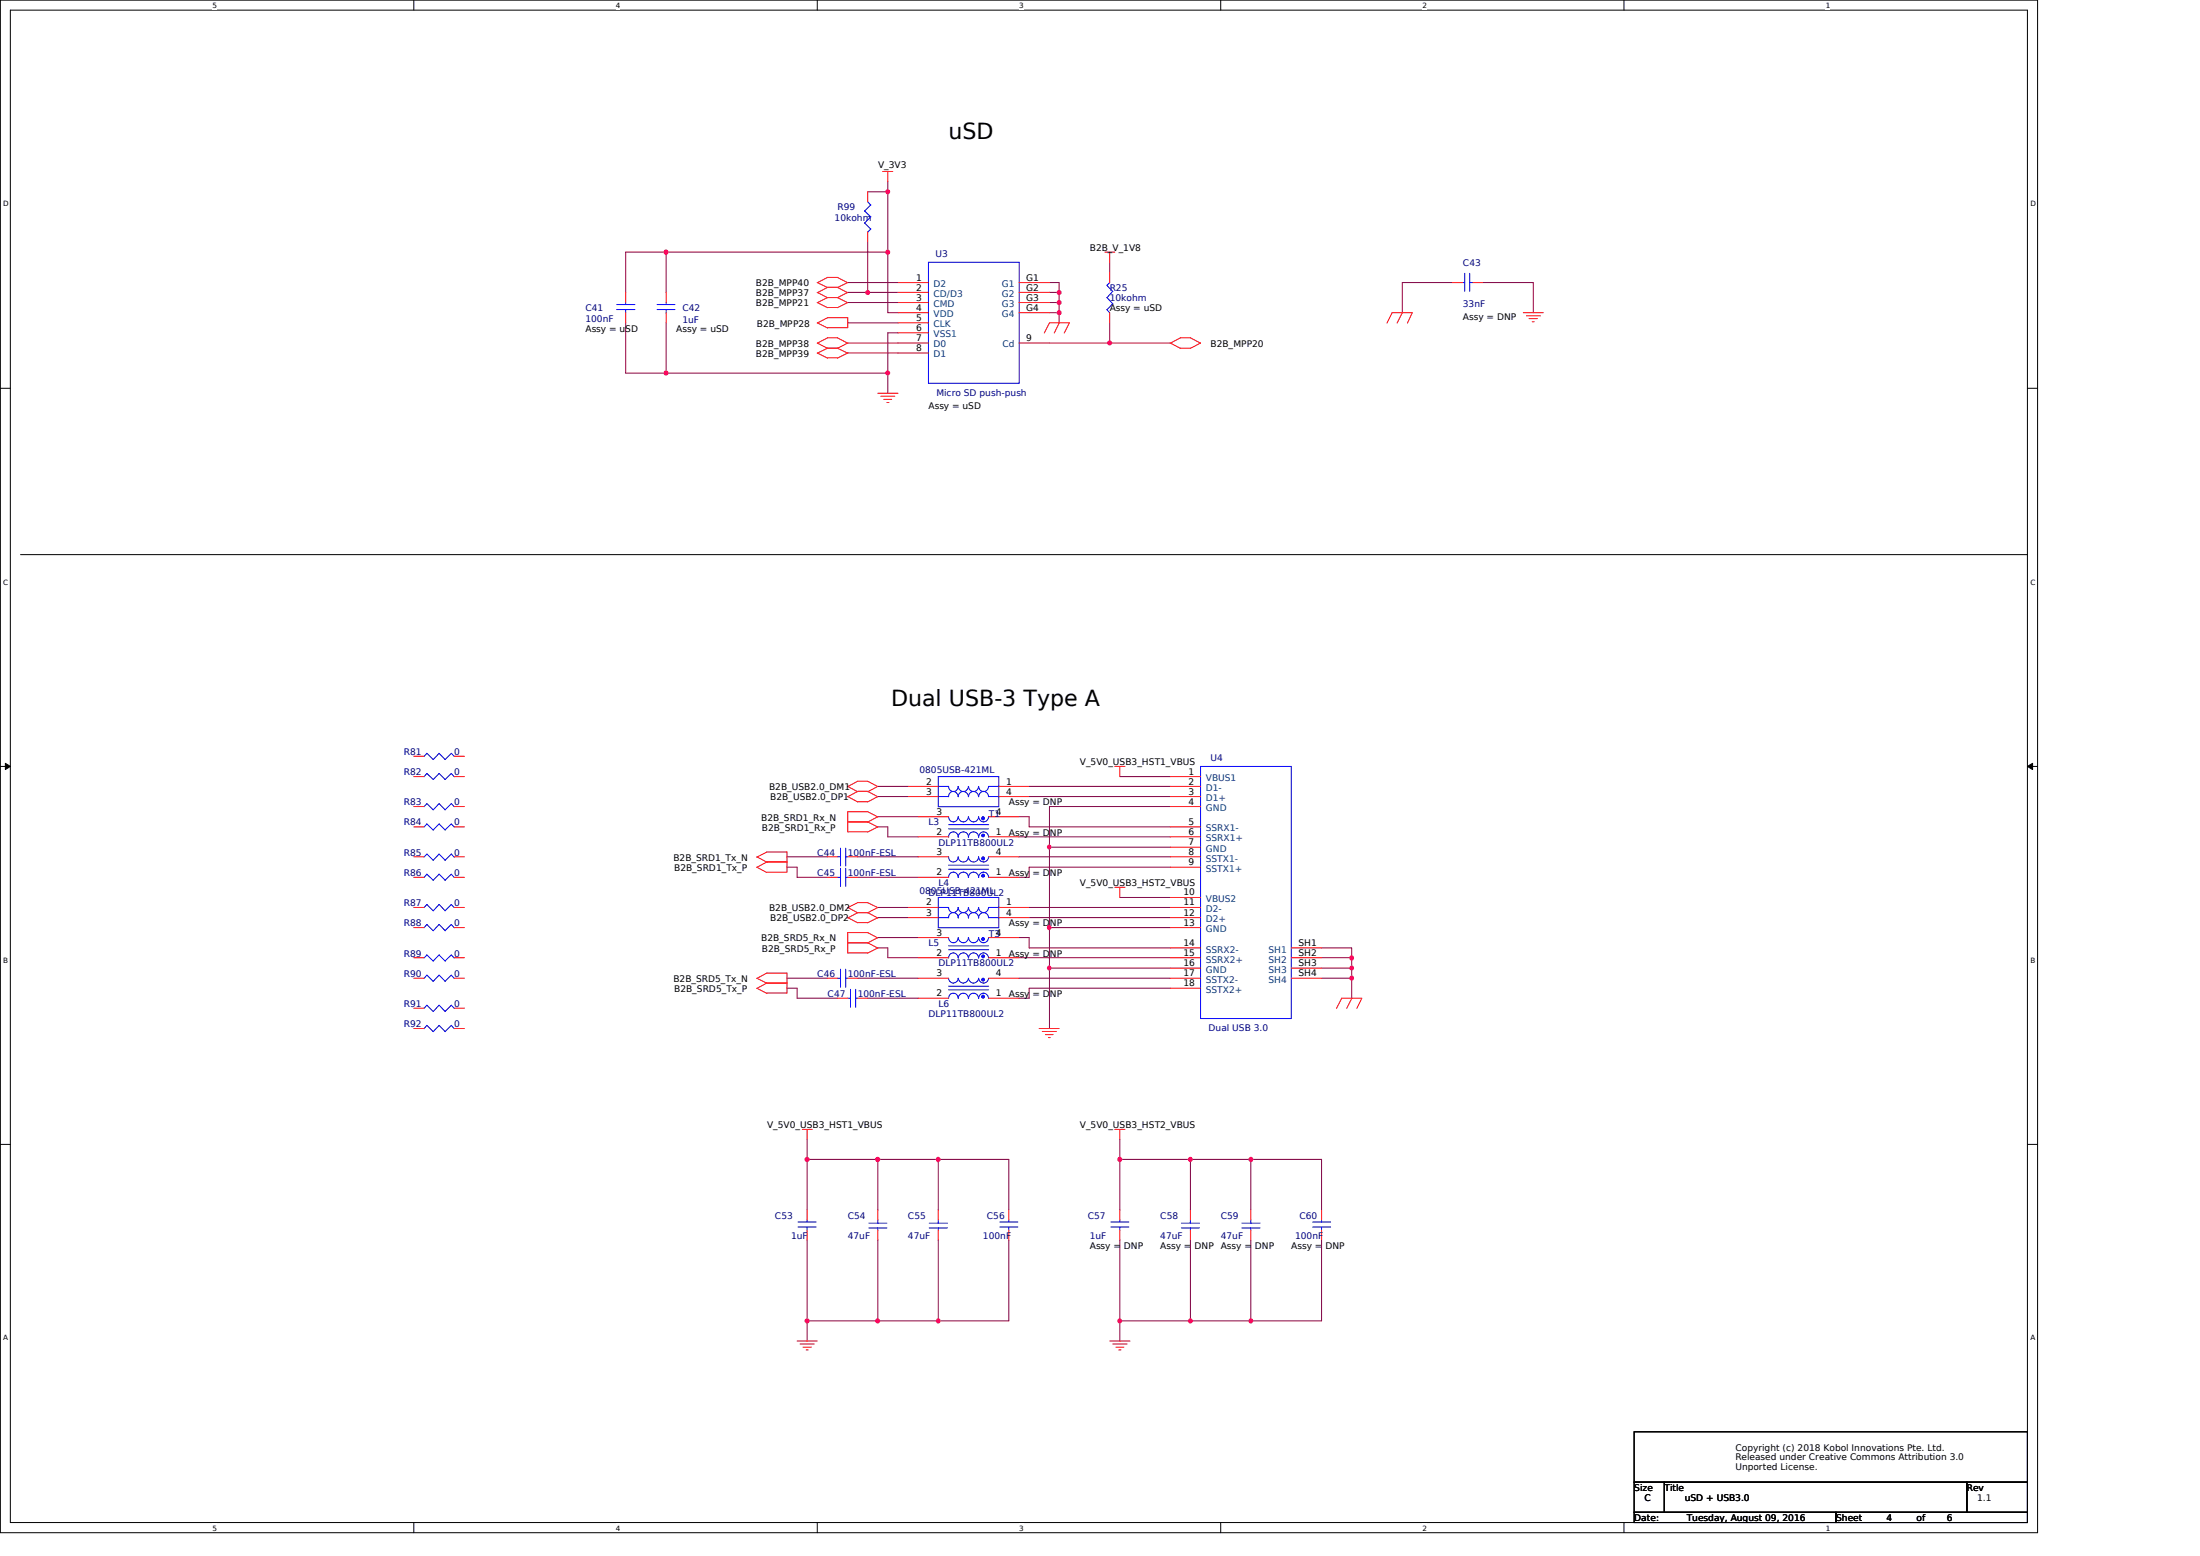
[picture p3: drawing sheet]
<svg xmlns="http://www.w3.org/2000/svg" width="420mm" height="297mm" viewBox="0 0 420 297" stroke-linecap="round" stroke-linejoin="round" font-family="sans-serif">
<path d="M.1 0h389v292.6h-389zM2 1.9h385.2v288.7h-385.2z" fill="none" stroke="#000" stroke-width=".19"/>
<g fill="#fff">
<path d="M40.5 .2h.8v1.6h-.8z" fill-rule="evenodd"/>
<path d="M40.5 290.8h.8v1.6h-.8z" fill-rule="evenodd"/>
</g>
<path d="M79 0v1.9M79 290.6v2" fill="none" stroke="#000" stroke-width=".19"/>
<g fill="#fff">
<path d="M117.6 .2h.8v1.6h-.8z" fill-rule="evenodd"/>
<path d="M117.6 290.8h.8v1.6h-.8z" fill-rule="evenodd"/>
</g>
<path d="M156.1 0v1.9M156.1 290.6v2" fill="none" stroke="#000" stroke-width=".19"/>
<g fill="#fff">
<path d="M194.6 .2h.8v1.6h-.8z" fill-rule="evenodd"/>
<path d="M194.6 290.8h.8v1.6h-.8z" fill-rule="evenodd"/>
</g>
<path d="M233.1 0v1.9M233.1 290.6v2" fill="none" stroke="#000" stroke-width=".19"/>
<g fill="#fff">
<path d="M271.6 .2h.8v1.6h-.8z" fill-rule="evenodd"/>
<path d="M271.6 290.8h.8v1.6h-.8z" fill-rule="evenodd"/>
</g>
<path d="M310.1 0v1.9M310.1 290.6v2" fill="none" stroke="#000" stroke-width=".19"/>
<g fill="#fff">
<path d="M348.7 .2h.8v1.6h-.8z" fill-rule="evenodd"/>
<path d="M348.7 290.8h.8v1.6h-.8z" fill-rule="evenodd"/>
<path d="M.6 38h1v1.6h-1z" fill-rule="evenodd"/>
<path d="M387.7 38h1v1.6h-1z" fill-rule="evenodd"/>
<path d="M.6 110.2h1v1.6h-1z" fill-rule="evenodd"/>
<path d="M387.7 110.2h1v1.6h-1z" fill-rule="evenodd"/>
</g>
<path d="M.1 74.1h1.9M387.2 74.1h1.9" fill="none" stroke="#000" stroke-width=".19"/>
<g fill="#fff">
<path d="M.6 182.3h.9v1.6h-.9z" fill-rule="evenodd"/>
<path d="M387.7 182.3h.9v1.6h-.9z" fill-rule="evenodd"/>
</g>
<path d="M.1 146.3h1.9M1 145.7l1 .6-1 .6zM387.2 146.3l1-.6v1.2zM387.2 146.3h1.9" fill="none" stroke="#000" stroke-width=".19"/>
<path d="M1 145.7l1 .6-1 .6zM387.2 146.3l1-.6v1.2z" fill="#000"/>
<g fill="#fff">
<path d="M.6 254.5h.9v1.6h-.9z" fill-rule="evenodd"/>
<path d="M387.7 254.5h.9v1.6h-.9z" fill-rule="evenodd"/>
</g>
<path d="M3.9 105.9h383.3M.1 218.4h1.9M387.2 218.4h1.9" fill="none" stroke="#000" stroke-width=".19"/>
<path d="M169.5 34.6v2M200.4 57.7h1.8M202.2 55.8v3.9" fill="none" stroke="#800040" stroke-width=".19"/>
<circle cx="202.2" cy="57.8" r=".39" fill="#f0f"/>
<circle cx="202.2" cy="57.8" r=".39" fill="none" stroke="#f0f" stroke-width=".19"/>
<circle cx="202.3" cy="55.8" r=".38" fill="#f0f"/>
<circle cx="202.3" cy="55.8" r=".38" fill="none" stroke="#f0f" stroke-width=".19"/>
<path d="M169.5 59.7h2M200.4 53.9h1.8v1.9h-1.8M200.4 59.7h1.8v1.9M169.5 63.5h2M200.4 65.5h11.5" fill="none" stroke="#800040" stroke-width=".19"/>
<circle cx="202.3" cy="59.7" r=".38" fill="#f0f"/>
<circle cx="202.3" cy="59.7" r=".38" fill="none" stroke="#f0f" stroke-width=".19"/>
<path d="M161.9 53.9h9.6M161.9 55.8h3.8M169.5 63.5v7.7" fill="none" stroke="#800040" stroke-width=".19"/>
<circle cx="165.7" cy="55.8" r=".37" fill="#f0f"/>
<circle cx="165.7" cy="55.8" r=".37" fill="none" stroke="#f0f" stroke-width=".19"/>
<path d="M161.9 57.7h9.6M211.9 50.1v1.9M161.9 61.6h9.6M161.9 65.5h9.6M161.9 67.4h9.6M211.9 61.6v3.9h11.6" fill="none" stroke="#800040" stroke-width=".19"/>
<circle cx="211.9" cy="65.5" r=".38" fill="#f0f"/>
<circle cx="211.9" cy="65.5" r=".38" fill="none" stroke="#f0f" stroke-width=".19"/>
<path d="M119.5 61.6v9.6h7.7M169.5 71.2v3.9" fill="none" stroke="#800040" stroke-width=".19"/>
<circle cx="169.5" cy="71.2" r=".38" fill="#f0f"/>
<circle cx="169.5" cy="71.2" r=".38" fill="none" stroke="#f0f" stroke-width=".19"/>
<path d="M127.2 48.1h-7.7v7.7M169.5 48.1v11.6M127.2 61.6v9.6h42.3" fill="none" stroke="#800040" stroke-width=".19"/>
<circle cx="127.2" cy="71.2" r=".39" fill="#f0f"/>
<circle cx="127.2" cy="71.2" r=".39" fill="none" stroke="#f0f" stroke-width=".19"/>
<path d="M169.5 48.1h-42.3v7.7" fill="none" stroke="#800040" stroke-width=".19"/>
<circle cx="169.5" cy="48.1" r=".39" fill="#f0f"/>
<circle cx="169.5" cy="48.1" r=".39" fill="none" stroke="#f0f" stroke-width=".19"/>
<circle cx="127.2" cy="48.1" r=".39" fill="#f0f"/>
<circle cx="127.2" cy="48.1" r=".39" fill="none" stroke="#f0f" stroke-width=".19"/>
<path d="M277.4 53.9h-9.6v5.8M283.2 53.9h9.6v5.8M154.1 230.9v-9.6h13.5v9.6M167.6 236.7v15.4h25.1M179.2 230.9v-9.6h13.5v9.6M179.2 236.7v15.4" fill="none" stroke="#800040" stroke-width=".19"/>
<circle cx="179.1" cy="252.1" r=".38" fill="#f0f"/>
<circle cx="179.1" cy="252.1" r=".38" fill="none" stroke="#f0f" stroke-width=".19"/>
<circle cx="167.6" cy="252.1" r=".39" fill="#f0f"/>
<circle cx="167.6" cy="252.1" r=".39" fill="none" stroke="#f0f" stroke-width=".19"/>
<path d="M154.1 236.7v15.4" fill="none" stroke="#800040" stroke-width=".19"/>
<circle cx="154.1" cy="252.1" r=".39" fill="#f0f"/>
<circle cx="154.1" cy="252.1" r=".39" fill="none" stroke="#f0f" stroke-width=".19"/>
<path d="M167.6 221.3h11.6M154.1 252.1h13.5" fill="none" stroke="#800040" stroke-width=".19"/>
<circle cx="179.1" cy="221.3" r=".39" fill="#f0f"/>
<circle cx="179.1" cy="221.3" r=".39" fill="none" stroke="#f0f" stroke-width=".19"/>
<circle cx="167.6" cy="221.3" r=".4" fill="#f0f"/>
<circle cx="167.6" cy="221.3" r=".4" fill="none" stroke="#f0f" stroke-width=".19"/>
<path d="M213.9 148.2h9.6M213.9 171.3h9.6M252.4 180.9h5.7v3.9M252.4 182.8h5.7M192.7 236.7v15.4" fill="none" stroke="#800040" stroke-width=".19"/>
<circle cx="258.1" cy="184.8" r=".36" fill="#f0f"/>
<circle cx="258.1" cy="184.8" r=".36" fill="none" stroke="#f0f" stroke-width=".19"/>
<circle cx="258.1" cy="182.9" r=".38" fill="#f0f"/>
<circle cx="258.1" cy="182.9" r=".38" fill="none" stroke="#f0f" stroke-width=".19"/>
<path d="M252.4 184.8h5.7v1.9" fill="none" stroke="#800040" stroke-width=".19"/>
<circle cx="258.1" cy="186.7" r=".37" fill="#f0f"/>
<circle cx="258.1" cy="186.7" r=".37" fill="none" stroke="#f0f" stroke-width=".19"/>
<g fill="none" stroke="#800040" stroke-width=".19">
<path d="M167.6 152h5.8M167.6 150.1h5.8M167.6 157.8h1.9M167.6 155.9h7.7M194.6 159.7h28.9M196.5 152h27M196.5 150.1h27M223.5 153.9h-23.1v7.8h23.1M150.3 163.5h7.7M150.3 165.5h1.9M163.8 163.5h11.5M163.8 167.5h11.5"/>
<path d="M252.4 186.7h5.7v3.8"/>
</g>
<circle cx="200.3" cy="161.7" r=".35" fill="#f0f"/>
<circle cx="200.3" cy="161.7" r=".35" fill="none" stroke="#f0f" stroke-width=".19"/>
<path d="M200.4 161.7v23.1M200.4 177.1h23.1" fill="none" stroke="#800040" stroke-width=".19"/>
<circle cx="200.3" cy="184.8" r=".36" fill="#f0f"/>
<circle cx="200.3" cy="184.8" r=".36" fill="none" stroke="#f0f" stroke-width=".19"/>
<circle cx="200.3" cy="177" r=".37" fill="#f0f"/>
<circle cx="200.3" cy="177" r=".37" fill="none" stroke="#f0f" stroke-width=".19"/>
<g fill="none" stroke="#800040" stroke-width=".19">
<path d="M169.5 157.8v1.9h5.8M194.6 155.9h1.9v1.9h27M152.2 165.5v2h5.8M167.6 175.2h5.8M167.6 173.2h5.8M167.6 179h7.7M194.6 179h1.9v1.9h27M194.6 163.5h28.9M196.5 175.2h27M196.5 173.2h27M223.5 165.5h-27v2h-1.9M150.3 186.7h7.7"/>
<path d="M150.3 188.6h1.9v1.9h7.7M163.8 186.7h11.5M165.7 190.5h9.6M167.6 180.9h1.9v1.9h5.8M194.6 186.7h28.9M194.6 182.8h28.9M223.5 184.8h-23.1v11.5M223.5 188.6h-27v1.9h-1.9M154.1 217.4v3.9M154.1 252.1v3.9"/>
</g>
<circle cx="154.1" cy="221.3" r=".4" fill="#f0f"/>
<circle cx="154.1" cy="221.3" r=".4" fill="none" stroke="#f0f" stroke-width=".19"/>
<path d="M227.3 221.3h-13.4v9.6" fill="none" stroke="#800040" stroke-width=".19"/>
<circle cx="227.3" cy="221.3" r=".39" fill="#f0f"/>
<circle cx="227.3" cy="221.3" r=".39" fill="none" stroke="#f0f" stroke-width=".19"/>
<path d="M238.9 221.3h13.5" fill="none" stroke="#800040" stroke-width=".19"/>
<circle cx="238.8" cy="221.3" r=".38" fill="#f0f"/>
<circle cx="238.8" cy="221.3" r=".38" fill="none" stroke="#f0f" stroke-width=".19"/>
<path d="M227.3 221.3v9.6M238.9 221.3v9.6M238.9 236.7v15.4h13.5M252.4 221.3v9.6" fill="none" stroke="#800040" stroke-width=".19"/>
<circle cx="238.8" cy="252.1" r=".37" fill="#f0f"/>
<circle cx="238.8" cy="252.1" r=".37" fill="none" stroke="#f0f" stroke-width=".19"/>
<path d="M227.3 236.7v15.4" fill="none" stroke="#800040" stroke-width=".19"/>
<circle cx="227.3" cy="252.1" r=".38" fill="#f0f"/>
<circle cx="227.3" cy="252.1" r=".38" fill="none" stroke="#f0f" stroke-width=".19"/>
<path d="M213.9 236.7v15.4M227.3 252.1h11.6" fill="none" stroke="#800040" stroke-width=".19"/>
<circle cx="213.8" cy="252.1" r=".38" fill="#f0f"/>
<circle cx="213.8" cy="252.1" r=".38" fill="none" stroke="#f0f" stroke-width=".19"/>
<path d="M213.9 217.4v3.9M227.3 221.3h11.6M252.4 236.7v15.4M227.3 252.1h-13.4v3.9" fill="none" stroke="#800040" stroke-width=".19"/>
<circle cx="213.8" cy="221.3" r=".39" fill="#f0f"/>
<circle cx="213.8" cy="221.3" r=".39" fill="none" stroke="#f0f" stroke-width=".19"/>
<path d="M165.7 36.6h3.8v11.5" fill="none" stroke="#800040" stroke-width=".19"/>
<circle cx="169.5" cy="36.6" r=".38" fill="#f0f"/>
<circle cx="169.5" cy="36.6" r=".38" fill="none" stroke="#f0f" stroke-width=".19"/>
<path d="M165.7 46.2v9.6h5.8" fill="none" stroke="#800040" stroke-width=".19"/>
<g fill="none" stroke="#f00" stroke-width=".19">
<path d="M168.6 32.7h1.9M169.5 32.7v1.9M156.1 55.9l1.9-1h1.9l2 1M156.1 55.8l1.9 1M158 54.9l-1.9-.9 1.9-1.1h1.9l2 1.1-2 .9M158 56.8h1.9M158 56.8l-1.9 1 1.9 .9M158 58.7h1.9M159.9 56.8l2 1-2 .9M161.9 55.8l-2 1M171.5 59.7h5.8M171.5 53.9h5.8"/>
<path d="M171.5 55.8h5.8M171.5 57.7h5.8M194.6 59.7h5.8M194.6 53.9h5.8M194.6 55.8h5.8M194.6 57.7h5.8M211 48.1h1.9M211.9 48.1v2M267.8 59.7l-1 2M290.9 59.7h3.8M156.1 65.5l1.9-1h1.9l2 1M156.1 65.5l1.9 1"/>
<path d="M156.1 67.4l1.9-.9h1.9l2 .9M156.1 67.4l1.9 1M156.1 61.7l1.9-1.1h3.9v1.9h-3.9M156.1 61.6l1.9 1M158 68.3h1.9M161.9 65.5l-2 1M161.9 67.4l-2 1M167.6 75.1h3.9M168.2 75.6h2.7M168.8 76.2h1.5M169.4 76.8h.4M171.5 61.6h5.8"/>
<path d="M171.5 63.5h5.8M171.5 65.5h5.8M171.5 67.4h5.8M194.6 65.5h5.8M199.4 63.6l1-2h3.8l-1 2M202.3 61.6l-1 2M223.5 65.5l1.9-1h1.9l2 1M223.5 65.5l1.9 1M225.4 66.5h1.9M229.3 65.5l-2 1M264.9 61.7l1-2h3.8l-.9 2M291.5 60.3h2.7"/>
<path d="M292 60.8h1.6M292.6 61.4h.4M161.9 156.9h3.8l1.9 1M161.9 150.1l1.9-1h1.9l1.9 1M161.9 150.1l1.9 1M163.8 153.1l-1.9-1 1.9-1h1.9l1.9 1-1.9 1M163.8 153h1.9M167.6 155.9l-1.9-1h-3.8v3.9h3.8M167.6 155.9l-1.9 1M167.6 157.8l-1.9 1M167.6 150.1l-1.9 1M212.9 146.3h1.9"/>
<path d="M213.9 146.3v1.9M144.5 163.6l1.9-1h3.9v3.9h-3.9M144.5 163.5l1.9 1.1M144.5 165.5l1.9 1M150.3 164.5h-3.9l-1.9 1.1M161.9 179.9h3.8l1.9 1.1M161.9 175.2l1.9 .9h1.9l1.9-.9M161.9 173.2l1.9-.9h1.9l1.9 .9M161.9 173.2l1.9 1M163.8 174.2h1.9M163.8 174.2l-1.9 1M165.7 174.2l1.9 1"/>
<path d="M167.6 179l-1.9-1h-3.8v3.9h3.8M167.6 179l-1.9 1M167.6 173.2l-1.9 1M212.9 169.4h1.9M213.9 169.4v1.9M144.5 186.7l1.9 1M144.5 186.8l1.9-1.1h3.9v3.8h-3.9M144.5 188.6l1.9 1M150.3 187.6h-3.9l-1.9 1.1M167.6 180.9l-1.9 1M198.4 196.3h3.8M199 196.9h2.7"/>
<path d="M199.6 197.5h1.5M200.2 198h.4M256.2 190.5h3.8l-.9 2M256.2 190.5l-1 2M258.2 190.5l-1 2M153.2 215.6h1.9M154.1 215.6v1.8M212.9 215.6h1.9M213.9 215.6v1.8M179.2 230.9v2M179.2 234.8v1.9M152.2 256h3.9"/>
<path d="M152.8 256.5h2.7M153.4 257.1h1.5M154 257.7h.3M211.9 256h3.9M212.5 256.5h2.7M213.1 257.1h1.5M213.6 257.7h.5"/>
</g>
<path d="M312.1 273.3h75.1v9.6h-75.1zM312.1 282.9h5.8v5.8h-5.8zM312.1 288.6h38.5v2h-38.5zM317.8 282.9h57.8v5.8h-57.8zM350.6 288.6h36.6v2h-36.6zM375.6 282.9h11.6v5.8h-11.6z" fill="none" stroke="#000" stroke-width=".19"/>
<g fill="none" stroke="#00f" stroke-width=".19">
<path d="M177.3 50.1h17.3v23.1h-17.3zM181.2 155.9a.92 .92 0 0 0 .9 1 .92 .92 0 0 0 .9-1 .97 .97 0 0 0 1 1 .97 .97 0 0 0 .9-1M181.2 159.8a.92 .92 0 0 1 .9-1 .92 .92 0 0 1 .9 1 .97 .97 0 0 1 1-1 .97 .97 0 0 1 .9 1M181.2 157.4h7.6M181.2 158.2h7.6M185 155.9a.95 .95 0 0 0 .9 1 .95 .95 0 0 0 1-1M185 159.8a.96 .96 0 0 1 .9-1 .96 .96 0 0 1 1 1M186.9 155.9a.98 .98 0 0 0 1 1M187.8 158.8a.95 .95 0 0 1 1 1M187.9 158.8a.96 .96 0 0 0-1 1M188.8 155.9a.96 .96 0 0 1-1 1M177.4 233.5h3.5"/>
<path d="M177.4 234.4h3.5M179.2 232.9v.6M179.2 234.4v.4"/>
</g>
<circle cx="187.7" cy="159.5" r=".27" fill="#00f"/>
<circle cx="187.7" cy="159.5" r=".27" fill="none" stroke="#00f" stroke-width=".19"/>
<circle cx="187.7" cy="156.2" r=".28" fill="#00f"/>
<g fill="none" stroke="#00f" stroke-width=".19">
<path d="M81 148.3l.5-.7 1.2 1.2 1.2-1.2 1.1 1.2M86.7 148.3l-.5-.7-1.2 1.2M179.2 171.3h11.5v5.8h-11.5zM179.2 173.2h2a.91 .91 0 0 0 .9 1M179.2 175.2h2M181.2 163.5a.92 .92 0 0 0 .9 1 .92 .92 0 0 0 .9-1 .97 .97 0 0 0 1 1 .97 .97 0 0 0 .9-1M181.2 167.5a.92 .92 0 0 1 .9-1 .92 .92 0 0 1 .9 1 .97 .97 0 0 1 1-1 .97 .97 0 0 1 .9 1M181.2 165.1h7.6M181.2 165.9h7.6M182.1 174.2a1.03 1.03 0 0 0 .9-1 .99 .99 0 0 0 1 1M182.1 174.2a.94 .94 0 0 1 .9 1 .95 .95 0 0 1 1-1M182.1 174.2a.9 .9 0 0 0-.9 1"/>
<path d="M184 174.2a.93 .93 0 0 1 .9 1M184.9 173.2a.96 .96 0 0 1-.9 1M185 173.2a.96 .96 0 0 0 .9 1M185 163.5a.95 .95 0 0 0 .9 1 .95 .95 0 0 0 1-1M185 167.5a.95 .95 0 0 1 .9-1 .95 .95 0 0 1 1 1M185.9 174.2a.93 .93 0 0 1 1 1M185.9 174.2a.95 .95 0 0 0-.9 1M186.9 173.2a.96 .96 0 0 1-1 1M186.9 173.2a.96 .96 0 0 0 1 1 .95 .95 0 0 0-1 1M186.9 163.5a.96 .96 0 0 0 1 1M187.8 166.5a.95 .95 0 0 1 1 1M187.9 166.5a.95 .95 0 0 0-1 1"/>
<path d="M188.8 173.2a.96 .96 0 0 1-1 1 .95 .95 0 0 1 1 1M188.8 163.5a.96 .96 0 0 1-1 1M188.8 173.2h1.9M188.8 175.2h1.9M225.6 233.5h3.5M225.6 234.4h3.5M227.3 232.9v.6M227.3 234.4v.4"/>
<circle cx="187.7" cy="156.2" r=".28"/>
</g>
<path d="M79 148.2h2M86.7 148.2h2M175.3 159.7h5.9M175.3 155.9h5.9M188.8 159.7h5.8M188.8 155.9h5.8M173.4 173.2h5.8M173.4 175.2h5.8M190.7 173.2h5.8M190.7 175.2h5.8M227.3 230.9v2M227.3 234.8v1.9" fill="none" stroke="#f00" stroke-width=".19"/>
<circle cx="187.7" cy="167.1" r=".28" fill="#00f"/>
<circle cx="187.7" cy="167.1" r=".28" fill="none" stroke="#00f" stroke-width=".19"/>
<circle cx="187.7" cy="163.8" r=".29" fill="#00f"/>
<g fill="none" stroke="#00f" stroke-width=".19">
<path d="M211.9 53.9l-.5 .6 1.1 1.2M212.5 58l-1.1 1.1 .5 .6M212.5 55.6l-1.1 1.2 1.1 1.2M81 154l.5-.6 1.2 1.2 1.2-1.2 1.1 1.2M81 157.9l.5-.6 1.2 1.1 1.2-1.1 1.1 1.1M86.7 154l-.5-.6-1.2 1.2M86.7 157.9l-.5-.6-1.2 1.1M179.2 148.2h11.5v5.8h-11.5zM179.2 150.1h2a.92 .92 0 0 0 .9 1 .92 .92 0 0 0 .9-1 .97 .97 0 0 0 1 1 .97 .97 0 0 0 .9-1M179.2 152l2 .1a.92 .92 0 0 1 .9-1 .92 .92 0 0 1 .9 1 .97 .97 0 0 1 1-1 .97 .97 0 0 1 .9 1M185 150.1a.95 .95 0 0 0 .9 1 .95 .95 0 0 0 1-1M185 152.1a.95 .95 0 0 1 .9-1 .95 .95 0 0 1 1 1"/>
<path d="M186.9 150.1a.96 .96 0 0 0 1 1M187.8 151.1a.99 .99 0 0 1 1 1M187.9 151.1a.99 .99 0 0 0-1 1M188.8 150.1a.94 .94 0 0 1-1 1M188.8 150.1h1.9M188.8 152h1.9M159.9 163.5h.6M159.9 167.5h.6M160.5 161.9v3.4M160.5 165.7v3.5M161.5 163.5h.4M161.5 161.9v3.4"/>
<path d="M161.5 165.7v3.5M161.5 167.5h.4M181.2 179a.92 .92 0 0 0 .9 .9 .92 .92 0 0 0 .9-.9 .97 .97 0 0 0 1 .9 .97 .97 0 0 0 .9-.9M185 179a.95 .95 0 0 0 .9 .9 .95 .95 0 0 0 1-.9M186.9 179a.98 .98 0 0 0 1 .9M188.8 179a.96 .96 0 0 1-1 .9M81 182.9l.5-.6 1.2 1.1 1.2-1.1 1.1 1.1M81 186.8l.5-.7 1.2 1.2 1.2-1.2 1.1 1.2M81 192.5l.5-.6 1.2 1.2 1.2-1.2 1.1 1.2M86.7 182.9l-.5-.6-1.2 1.1M86.7 186.8l-.5-.7-1.2 1.2M86.7 192.5l-.5-.6-1.2 1.2"/>
<path d="M181.2 182.9a.92 .92 0 0 1 .9-1 .92 .92 0 0 1 .9 1 .97 .97 0 0 1 1-1 .97 .97 0 0 1 .9 1M181.2 180.5h7.6M181.2 181.3h7.6M185 182.9a.95 .95 0 0 1 .9-1 .95 .95 0 0 1 1 1M187.8 181.9a.98 .98 0 0 1 1 1M187.9 181.9a.98 .98 0 0 0-1 1M152.4 234.2h3.5M152.4 233.3h3.5M154.1 232.9v.4M154.1 234.2v.6M190.9 234.2h3.5M190.9 233.3h3.5"/>
<path d="M192.7 232.9v.4M192.7 234.2v.6M212.1 234.2h3.5M212.1 233.3h3.5M213.9 232.9v.4M213.9 234.2v.6M237.1 233.5h3.5M237.1 234.4h3.5M238.9 232.9v.6M238.9 234.4v.4"/>
<circle cx="187.7" cy="163.8" r=".29"/>
</g>
<g fill="none" stroke="#f00" stroke-width=".19">
<path d="M211.9 52v1.9M211.9 59.7v1.9M79 153.9h2M79 157.8h2M86.7 153.9h2M86.7 157.8h2M173.4 150.1h5.8M173.4 152h5.8M190.7 150.1h5.8M190.7 152h5.8M158 167.5h1.9M158 163.5h1.9"/>
<path d="M161.9 167.5h1.9M161.9 163.5h1.9M175.3 167.5h5.9M175.3 163.5h5.9M188.8 167.5h5.8M188.8 163.5h5.8M79 182.8h2M79 186.7h2M79 192.4h2M86.7 182.8h2M86.7 186.7h2M86.7 192.4h2"/>
<path d="M154.1 230.9v2M154.1 234.8v1.9M192.7 230.9v2M192.7 234.8v1.9M213.9 230.9v2M213.9 234.8v1.9M238.9 230.9v2M238.9 234.8v1.9"/>
</g>
<circle cx="187.7" cy="182.6" r=".27" fill="#00f"/>
<circle cx="187.7" cy="182.6" r=".27" fill="none" stroke="#00f" stroke-width=".19"/>
<circle cx="187.7" cy="179.2" r=".28" fill="#00f"/>
<g fill="none" stroke="#00f" stroke-width=".19">
<path d="M117.8 59.1h3.4M117.8 58.1h3.4M119.5 57.7v.4M119.5 59.1v.6M125.5 59.1h3.4M125.5 58.1h3.4M127.2 57.7v.4M127.2 59.1v.6M279.3 53.9h.4M279.7 52.2v3.4M280.7 53.9h.6M280.7 52.2v3.4"/>
<path d="M81 163.6l.5-.6 1.2 1.2 1.2-1.2 1.1 1.2M86.7 163.6l-.5-.6-1.2 1.2M81 196.4l.5-.7 1.2 1.2 1.2-1.2 1.1 1.2M86.7 196.4l-.5-.7-1.2 1.2M181.2 186.7a.92 .92 0 0 0 .9 .9 .92 .92 0 0 0 .9-.9 .97 .97 0 0 0 1 .9 .97 .97 0 0 0 .9-.9M181.2 190.6a.92 .92 0 0 1 .9-1 .92 .92 0 0 1 .9 1 .97 .97 0 0 1 1-1 .97 .97 0 0 1 .9 1M181.2 188.2h7.6M181.2 188.9h7.6M185 186.7a.95 .95 0 0 0 .9 .9 .95 .95 0 0 0 1-.9M185 190.6a.95 .95 0 0 1 .9-1 .95 .95 0 0 1 1 1M186.9 186.7a.97 .97 0 0 0 1 .9M187.8 189.6a.98 .98 0 0 1 1 1"/>
<path d="M187.9 189.6a.96 .96 0 0 0-1 1M188.8 186.7a.94 .94 0 0 1-1 .9"/>
<circle cx="187.7" cy="179.2" r=".28"/>
</g>
<g fill="none" stroke="#f00" stroke-width=".19">
<path d="M119.5 55.8v1.9M119.5 59.7v1.9M127.2 55.8v1.9M127.2 59.7v1.9M277.4 53.9h1.9M281.3 53.9h1.9M79 163.5h2M86.7 163.5h2M175.3 179h5.9M188.8 179h5.8M79 196.3h2M86.7 196.3h2"/>
<path d="M175.3 182.8h5.9M188.8 182.8h5.8"/>
</g>
<circle cx="187.7" cy="190.2" r=".28" fill="#00f"/>
<circle cx="187.7" cy="190.2" r=".28" fill="none" stroke="#00f" stroke-width=".19"/>
<circle cx="187.7" cy="187" r=".27" fill="#00f"/>
<g fill="none" stroke="#00f" stroke-width=".19">
<path d="M165.7 38.5l.6 .7M166.3 39.1l-1.2 1.2M165.1 42.5l1.2 1.2M165.1 40.2l1.2 1.2-1.2 1.2M166.3 43.7l-.6 .6M81 144.4l.5-.6 1.2 1.2 1.2-1.2 1.1 1.2M86.7 144.4l-.5-.6-1.2 1.2M229.3 146.3h17.3v48.1h-17.3zM81 167.5l.5-.6 1.2 1.1 1.2-1.1 1.1 1.1M81 173.2l.5-.6 1.2 1.2 1.2-1.2 1.1 1.2M81 177.1l.5-.6 1.2 1.2 1.2-1.2 1.1 1.2M86.7 167.5l-.5-.6-1.2 1.1"/>
<path d="M86.7 173.2l-.5-.6-1.2 1.2M86.7 177.1l-.5-.6-1.2 1.2M159.9 186.7h.6M160.5 185v3.5M161.5 186.7h.4M161.5 185v3.5M161.9 190.5h.5M162.4 188.8v3.5M163.4 190.5h.4M163.4 188.8v3.5M165.9 233.5h3.5M165.9 234.4h3.5"/>
<path d="M167.6 232.9v.6M167.6 234.4v.4M250.6 234.2h3.5M250.6 233.3h3.5M252.4 232.9v.4M252.4 234.2v.6"/>
<circle cx="187.7" cy="187" r=".27"/>
</g>
<g fill="none" stroke="#f00" stroke-width=".19">
<path d="M165.7 36.6v1.9M165.7 44.3v1.9M79 144.4h2M86.7 144.4h2M223.5 148.2h5.8M223.5 150.1h5.8M223.5 152h5.8M223.5 153.9h5.8M223.5 157.8h5.8M223.5 159.7h5.8M79 167.5h2M79 173.2h2"/>
<path d="M79 177.1h2M86.7 167.5h2M86.7 173.2h2M86.7 177.1h2M223.5 173.2h5.8M223.5 161.7h5.8M223.5 163.5h5.8M223.5 165.5h5.8M223.5 171.3h5.8M223.5 175.2h5.8M223.5 177.1h5.8M158 186.7h1.9"/>
<path d="M159.9 190.5h2M161.9 186.7h1.9M163.8 190.5h1.9M175.3 190.5h5.9M175.3 186.7h5.9M188.8 190.5h5.8M188.8 186.7h5.8M223.5 186.7h5.8M223.5 180.9h5.8M223.5 182.8h5.8M223.5 184.8h5.8M223.5 188.6h5.8"/>
<path d="M246.6 186.7h5.8M246.6 180.9h5.8M246.6 182.8h5.8M246.6 184.8h5.8M167.6 230.9v2M167.6 234.8v1.9M252.4 230.9v2M252.4 234.8v1.9"/>
</g>
<circle cx="202.2" cy="57.8" r=".39" fill="#f0f"/>
<circle cx="202.2" cy="57.8" r=".39" fill="none" stroke="#f0f" stroke-width=".19"/>
<circle cx="202.3" cy="55.8" r=".38" fill="#f0f"/>
<circle cx="202.3" cy="55.8" r=".38" fill="none" stroke="#f0f" stroke-width=".19"/>
<circle cx="202.3" cy="59.7" r=".38" fill="#f0f"/>
<circle cx="202.3" cy="59.7" r=".38" fill="none" stroke="#f0f" stroke-width=".19"/>
<circle cx="165.7" cy="55.8" r=".37" fill="#f0f"/>
<circle cx="165.7" cy="55.8" r=".37" fill="none" stroke="#f0f" stroke-width=".19"/>
<circle cx="211.9" cy="65.5" r=".38" fill="#f0f"/>
<circle cx="211.9" cy="65.5" r=".38" fill="none" stroke="#f0f" stroke-width=".19"/>
<circle cx="169.5" cy="71.2" r=".38" fill="#f0f"/>
<circle cx="169.5" cy="71.2" r=".38" fill="none" stroke="#f0f" stroke-width=".19"/>
<circle cx="127.2" cy="71.2" r=".39" fill="#f0f"/>
<circle cx="127.2" cy="71.2" r=".39" fill="none" stroke="#f0f" stroke-width=".19"/>
<circle cx="169.5" cy="48.1" r=".39" fill="#f0f"/>
<circle cx="169.5" cy="48.1" r=".39" fill="none" stroke="#f0f" stroke-width=".19"/>
<circle cx="127.2" cy="48.1" r=".39" fill="#f0f"/>
<circle cx="127.2" cy="48.1" r=".39" fill="none" stroke="#f0f" stroke-width=".19"/>
<circle cx="179.1" cy="252.1" r=".38" fill="#f0f"/>
<circle cx="179.1" cy="252.1" r=".38" fill="none" stroke="#f0f" stroke-width=".19"/>
<circle cx="167.6" cy="252.1" r=".39" fill="#f0f"/>
<circle cx="167.6" cy="252.1" r=".39" fill="none" stroke="#f0f" stroke-width=".19"/>
<circle cx="154.1" cy="252.1" r=".39" fill="#f0f"/>
<circle cx="154.1" cy="252.1" r=".39" fill="none" stroke="#f0f" stroke-width=".19"/>
<circle cx="179.1" cy="221.3" r=".39" fill="#f0f"/>
<circle cx="179.1" cy="221.3" r=".39" fill="none" stroke="#f0f" stroke-width=".19"/>
<circle cx="167.6" cy="221.3" r=".4" fill="#f0f"/>
<circle cx="167.6" cy="221.3" r=".4" fill="none" stroke="#f0f" stroke-width=".19"/>
<circle cx="258.1" cy="184.8" r=".36" fill="#f0f"/>
<circle cx="258.1" cy="184.8" r=".36" fill="none" stroke="#f0f" stroke-width=".19"/>
<circle cx="258.1" cy="182.9" r=".38" fill="#f0f"/>
<circle cx="258.1" cy="182.9" r=".38" fill="none" stroke="#f0f" stroke-width=".19"/>
<circle cx="258.1" cy="186.7" r=".37" fill="#f0f"/>
<circle cx="258.1" cy="186.7" r=".37" fill="none" stroke="#f0f" stroke-width=".19"/>
<circle cx="200.3" cy="161.7" r=".35" fill="#f0f"/>
<circle cx="200.3" cy="161.7" r=".35" fill="none" stroke="#f0f" stroke-width=".19"/>
<circle cx="200.3" cy="184.8" r=".36" fill="#f0f"/>
<circle cx="200.3" cy="184.8" r=".36" fill="none" stroke="#f0f" stroke-width=".19"/>
<circle cx="200.3" cy="177" r=".37" fill="#f0f"/>
<circle cx="200.3" cy="177" r=".37" fill="none" stroke="#f0f" stroke-width=".19"/>
<circle cx="154.1" cy="221.3" r=".4" fill="#f0f"/>
<circle cx="154.1" cy="221.3" r=".4" fill="none" stroke="#f0f" stroke-width=".19"/>
<circle cx="227.3" cy="221.3" r=".39" fill="#f0f"/>
<circle cx="227.3" cy="221.3" r=".39" fill="none" stroke="#f0f" stroke-width=".19"/>
<circle cx="238.8" cy="221.3" r=".38" fill="#f0f"/>
<circle cx="238.8" cy="221.3" r=".38" fill="none" stroke="#f0f" stroke-width=".19"/>
<circle cx="238.8" cy="252.1" r=".37" fill="#f0f"/>
<circle cx="238.8" cy="252.1" r=".37" fill="none" stroke="#f0f" stroke-width=".19"/>
<circle cx="227.3" cy="252.1" r=".38" fill="#f0f"/>
<circle cx="227.3" cy="252.1" r=".38" fill="none" stroke="#f0f" stroke-width=".19"/>
<circle cx="213.8" cy="252.1" r=".38" fill="#f0f"/>
<circle cx="213.8" cy="252.1" r=".38" fill="none" stroke="#f0f" stroke-width=".19"/>
<circle cx="213.8" cy="221.3" r=".39" fill="#f0f"/>
<circle cx="213.8" cy="221.3" r=".39" fill="none" stroke="#f0f" stroke-width=".19"/>
<circle cx="169.5" cy="36.6" r=".38" fill="#f0f"/>
<circle cx="169.5" cy="36.6" r=".38" fill="none" stroke="#f0f" stroke-width=".19"/>
<g font-size="4.2">
<text x="181.2" y="26.5">uSD</text>
<text x="170.2" y="134.8">Dual USB-3 Type A</text>
</g>
<g font-size="1.7">
<text x="167.7" y="32.1">V_3V3</text>
<text x="208.1" y="47.9">B2B_V_1V8</text>
<text x="174.9" y="53.5">1</text>
<text x="196" y="53.5">G1</text>
<text x="144.4" y="54.6">B2B_MPP40</text>
<text x="144.4" y="56.5">B2B_MPP37</text>
<text x="144.4" y="58.5">B2B_MPP21</text>
<text x="174.9" y="55.5">2</text>
<text x="174.9" y="59.3">4</text>
<text x="174.9" y="57.4">3</text>
<text x="196" y="55.5">G2</text>
<text x="196" y="57.4">G3</text>
<text x="196" y="59.3">G4</text>
<text x="211.9" y="59.4">Assy = uSD</text>
<text x="111.8" y="63.3">Assy = uSD</text>
<text x="129.2" y="63.3">Assy = uSD</text>
<text x="144.5" y="62.3">B2B_MPP28</text>
<text x="174.9" y="63.1">6</text>
<text x="174.9" y="61.3">5</text>
<text x="174.9" y="65.1">7</text>
<text x="196" y="65.1">9</text>
<text x="279.4" y="61.2">Assy = DNP</text>
<text x="144.4" y="66.1">B2B_MPP38</text>
<text x="144.4" y="68.1">B2B_MPP39</text>
<text x="174.9" y="67">8</text>
<text x="231.2" y="66.1">B2B_MPP20</text>
<text x="177.3" y="78.1">Assy = uSD</text>
<text x="176.9" y="149.8">2</text>
<text x="192.1" y="149.8">1</text>
<text x="206.2" y="146">V_5V0_USB3_HST1_VBUS</text>
<text x="227" y="147.8">1</text>
<text x="227" y="149.8">2</text>
<text x="146.9" y="150.8">B2B_USB2.0_DM1</text>
<text x="147.1" y="152.8">B2B_USB2.0_DP1</text>
<text x="176.9" y="151.7">3</text>
<text x="178.8" y="155.6">3</text>
<text x="190.2" y="155.6">4</text>
<text x="192.1" y="151.7">4</text>
<text x="192.7" y="153.7">Assy = DNP</text>
<text x="227" y="151.7">3</text>
<text x="227" y="153.6">4</text>
<text x="145.3" y="156.6">B2B_SRD1_Rx_N</text>
<text x="145.5" y="158.5">B2B_SRD1_Rx_P</text>
<text x="178.8" y="159.4">2</text>
<text x="190.2" y="159.4">1</text>
<text x="192.7" y="159.5">Assy = DNP</text>
<text x="227" y="157.5">5</text>
<text x="227" y="159.4">6</text>
<text x="227" y="161.3">7</text>
<text x="128.6" y="164.3">B2B_SRD1_Tx_N</text>
<text x="128.7" y="166.2">B2B_SRD1_Tx_P</text>
<text x="178.8" y="167.1">2</text>
<text x="178.8" y="163.2">3</text>
<text x="190.2" y="167.1">1</text>
<text x="190.2" y="163.2">4</text>
<text x="192.7" y="167.2">Assy = DNP</text>
<text x="227" y="163.2">8</text>
<text x="227" y="165.2">9</text>
<text x="146.9" y="174">B2B_USB2.0_DM2</text>
<text x="176.9" y="172.8">2</text>
<text x="192.1" y="172.8">1</text>
<text x="206.2" y="169.2">V_5V0_USB3_HST2_VBUS</text>
<text x="226" y="170.9">10</text>
<text x="226" y="172.8">11</text>
<text x="145.3" y="179.7">B2B_SRD5_Rx_N</text>
<text x="147.1" y="175.8">B2B_USB2.0_DP2</text>
<text x="176.9" y="174.8">3</text>
<text x="178.8" y="178.6">3</text>
<text x="190.2" y="178.6">4</text>
<text x="192.1" y="174.8">4</text>
<text x="192.7" y="176.8">Assy = DNP</text>
<text x="226" y="174.8">12</text>
<text x="226" y="176.7">13</text>
<text x="145.5" y="181.6">B2B_SRD5_Rx_P</text>
<text x="178.8" y="182.5">2</text>
<text x="190.2" y="182.5">1</text>
<text x="192.7" y="182.6">Assy = DNP</text>
<text x="226" y="180.6">14</text>
<text x="226" y="182.5">15</text>
<text x="226" y="184.4">16</text>
<text x="248" y="180.6">SH1</text>
<text x="248" y="182.5">SH2</text>
<text x="248" y="184.4">SH3</text>
<text x="128.6" y="187.4">B2B_SRD5_Tx_N</text>
<text x="128.7" y="189.3">B2B_SRD5_Tx_P</text>
<text x="178.8" y="190.2">2</text>
<text x="178.8" y="186.3">3</text>
<text x="190.2" y="190.2">1</text>
<text x="190.2" y="186.3">4</text>
<text x="192.7" y="190.3">Assy = DNP</text>
<text x="226" y="186.3">17</text>
<text x="226" y="188.2">18</text>
<text x="248" y="186.3">SH4</text>
<text x="146.5" y="215.3">V_5V0_USB3_HST1_VBUS</text>
<text x="206.2" y="215.3">V_5V0_USB3_HST2_VBUS</text>
<text x="208.1" y="238.4">Assy = DNP</text>
<text x="221.6" y="238.4">Assy = DNP</text>
<text x="233.1" y="238.4">Assy = DNP</text>
<text x="246.6" y="238.4">Assy = DNP</text>
<text x="331.4" y="276.9">Copyright (c) 2018 Kobol Innovations Pte. Ltd.</text>
<text x="331.4" y="278.6">Released under Creative Commons Attribution 3.0</text>
<text x="331.4" y="280.7">Unported License.</text>
<text x="312.1" y="284.6">Size</text>
<text x="314" y="286.5">C</text>
<text x="317.9" y="284.6">Title</text>
<text x="321.7" y="286.5">uSD + USB3.0</text>
<text x="375.6" y="284.6">Rev</text>
<text x="377.6" y="286.5">1.1</text>
<text x="312.1" y="290.3">Date:</text>
<text x="322.1" y="290.3">Tuesday, August 09, 2016</text>
<text x="350.7" y="290.3">Sheet</text>
<text x="360.3" y="290.3">4</text>
<text x="366" y="290.3">of</text>
<text x="371.8" y="290.3">6</text>
</g>
<g font-size="1.7" fill="#000080">
<text x="159.9" y="40.1">R99</text>
<text x="159.4" y="42.1">10kohm</text>
<text x="178.6" y="49">U3</text>
<text x="279.4" y="50.8">C43</text>
<text x="111.8" y="59.4">C41</text>
<text x="130.3" y="59.4">C42</text>
<text x="211.9" y="55.6">R25</text>
<text x="211.9" y="57.5">10kohm</text>
<text x="279.4" y="58.7">33nF</text>
<text x="111.8" y="61.4">100nF</text>
<text x="130.3" y="61.7">1uF</text>
<text x="178.8" y="75.6">Micro SD push-push</text>
<text x="77.1" y="148">R82</text>
<text x="77.1" y="144.1">R81</text>
<text x="86.7" y="148">0</text>
<text x="86.7" y="144.1">0</text>
<text x="175.6" y="147.6">0805USB-421ML</text>
<text x="231.2" y="145.2">U4</text>
<text x="77.1" y="153.7">R83</text>
<text x="86.7" y="153.7">0</text>
<text x="188.8" y="155.9">T1</text>
<text x="77.1" y="157.5">R84</text>
<text x="86.7" y="157.5">0</text>
<text x="177.3" y="157.5">L3</text>
<text x="179.2" y="161.4">DLP11TB800UL2</text>
<text x="77.1" y="163.3">R85</text>
<text x="77.1" y="167.2">R86</text>
<text x="86.7" y="163.3">0</text>
<text x="86.7" y="167.2">0</text>
<text x="156.1" y="163.3">C44</text>
<text x="156.1" y="167.2">C45</text>
<text x="161.9" y="163.3">100nF-ESL</text>
<text x="161.9" y="167.2">100nF-ESL</text>
<text x="77.1" y="173">R87</text>
<text x="86.7" y="173">0</text>
<text x="175.6" y="170.6">0805USB-421ML</text>
<text x="177.3" y="171">DLP11TB800UL2</text>
<text x="179.2" y="169.2">L4</text>
<text x="77.1" y="176.8">R88</text>
<text x="86.7" y="176.8">0</text>
<text x="188.8" y="178.9">T3</text>
<text x="77.1" y="182.6">R89</text>
<text x="86.7" y="182.6">0</text>
<text x="177.3" y="180.7">L5</text>
<text x="179.2" y="184.5">DLP11TB800UL2</text>
<text x="77.1" y="186.4">R90</text>
<text x="86.7" y="186.4">0</text>
<text x="156.1" y="186.4">C46</text>
<text x="158" y="190.3">C47</text>
<text x="161.9" y="186.4">100nF-ESL</text>
<text x="163.8" y="190.3">100nF-ESL</text>
<text x="77.1" y="192.2">R91</text>
<text x="77.1" y="196.1">R92</text>
<text x="86.7" y="192.2">0</text>
<text x="86.7" y="196.1">0</text>
<text x="177.3" y="194.1">DLP11TB800UL2</text>
<text x="179.2" y="192.2">L6</text>
<text x="230.8" y="196.8">Dual USB 3.0</text>
<text x="148" y="232.6">C53</text>
<text x="161.9" y="232.6">C54</text>
<text x="173.4" y="232.6">C55</text>
<text x="188.5" y="232.6">C56</text>
<text x="207.7" y="232.6">C57</text>
<text x="221.6" y="232.6">C58</text>
<text x="233.1" y="232.6">C59</text>
<text x="248.1" y="232.6">C60</text>
<text x="151.1" y="236.5">1uF</text>
<text x="161.9" y="236.5">47uF</text>
<text x="173.4" y="236.5">47uF</text>
<text x="187.7" y="236.5">100nF</text>
<text x="208.1" y="236.5">1uF</text>
<text x="221.6" y="236.5">47uF</text>
<text x="233.1" y="236.5">47uF</text>
<text x="247.3" y="236.5">100nF</text>
</g>
<g font-size="1.7" fill="#004080">
<text x="178.3" y="54.8">D2</text>
<text x="178.3" y="56.7">CD/D3</text>
<text x="178.3" y="58.6">CMD</text>
<text x="191.3" y="54.8">G1</text>
<text x="191.3" y="56.7">G2</text>
<text x="191.3" y="58.6">G3</text>
<text x="178.3" y="64.4">VSS1</text>
<text x="178.3" y="60.6">VDD</text>
<text x="178.3" y="62.5">CLK</text>
<text x="191.3" y="60.6">G4</text>
<text x="178.3" y="66.3">D0</text>
<text x="178.3" y="68.2">D1</text>
<text x="191.4" y="66.3">Cd</text>
<text x="230.3" y="149.1">VBUS1</text>
<text x="230.3" y="151">D1-</text>
<text x="230.3" y="152.9">D1+</text>
<text x="230.3" y="154.8">GND</text>
<text x="230.3" y="158.7">SSRX1-</text>
<text x="230.3" y="160.6">SSRX1+</text>
<text x="230.3" y="162.6">GND</text>
<text x="230.3" y="164.5">SSTX1-</text>
<text x="230.3" y="166.4">SSTX1+</text>
<text x="230.3" y="172.2">VBUS2</text>
<text x="230.3" y="174.1">D2-</text>
<text x="230.3" y="176">D2+</text>
<text x="230.3" y="178">GND</text>
<text x="230.3" y="181.8">SSRX2-</text>
<text x="230.3" y="183.7">SSRX2+</text>
<text x="230.3" y="185.6">GND</text>
<text x="242.3" y="181.8">SH1</text>
<text x="242.3" y="183.7">SH2</text>
<text x="242.3" y="185.6">SH3</text>
<text x="230.3" y="187.6">SSTX2-</text>
<text x="230.3" y="189.5">SSTX2+</text>
<text x="242.3" y="187.6">SH4</text>
</g>
<g font-size="1.4">
<text x="40.6" y="1.6">5</text>
<text x="117.6" y="1.6">4</text>
<text x="194.6" y="1.6">3</text>
<text x="271.6" y="1.6">2</text>
<text x="348.7" y="1.6">1</text>
<text x=".6" y="39.4">D</text>
<text x="387.7" y="39.4">D</text>
<text x=".6" y="111.6">C</text>
<text x="387.7" y="111.6">C</text>
<text x=".6" y="183.8">B</text>
<text x="387.7" y="183.8">B</text>
<text x=".6" y="255.9">A</text>
<text x="387.7" y="255.9">A</text>
<text x="40.6" y="292.2">5</text>
<text x="117.6" y="292.2">4</text>
<text x="194.6" y="292.2">3</text>
<text x="271.6" y="292.2">2</text>
<text x="348.7" y="292.2">1</text>
</g>
</svg>
